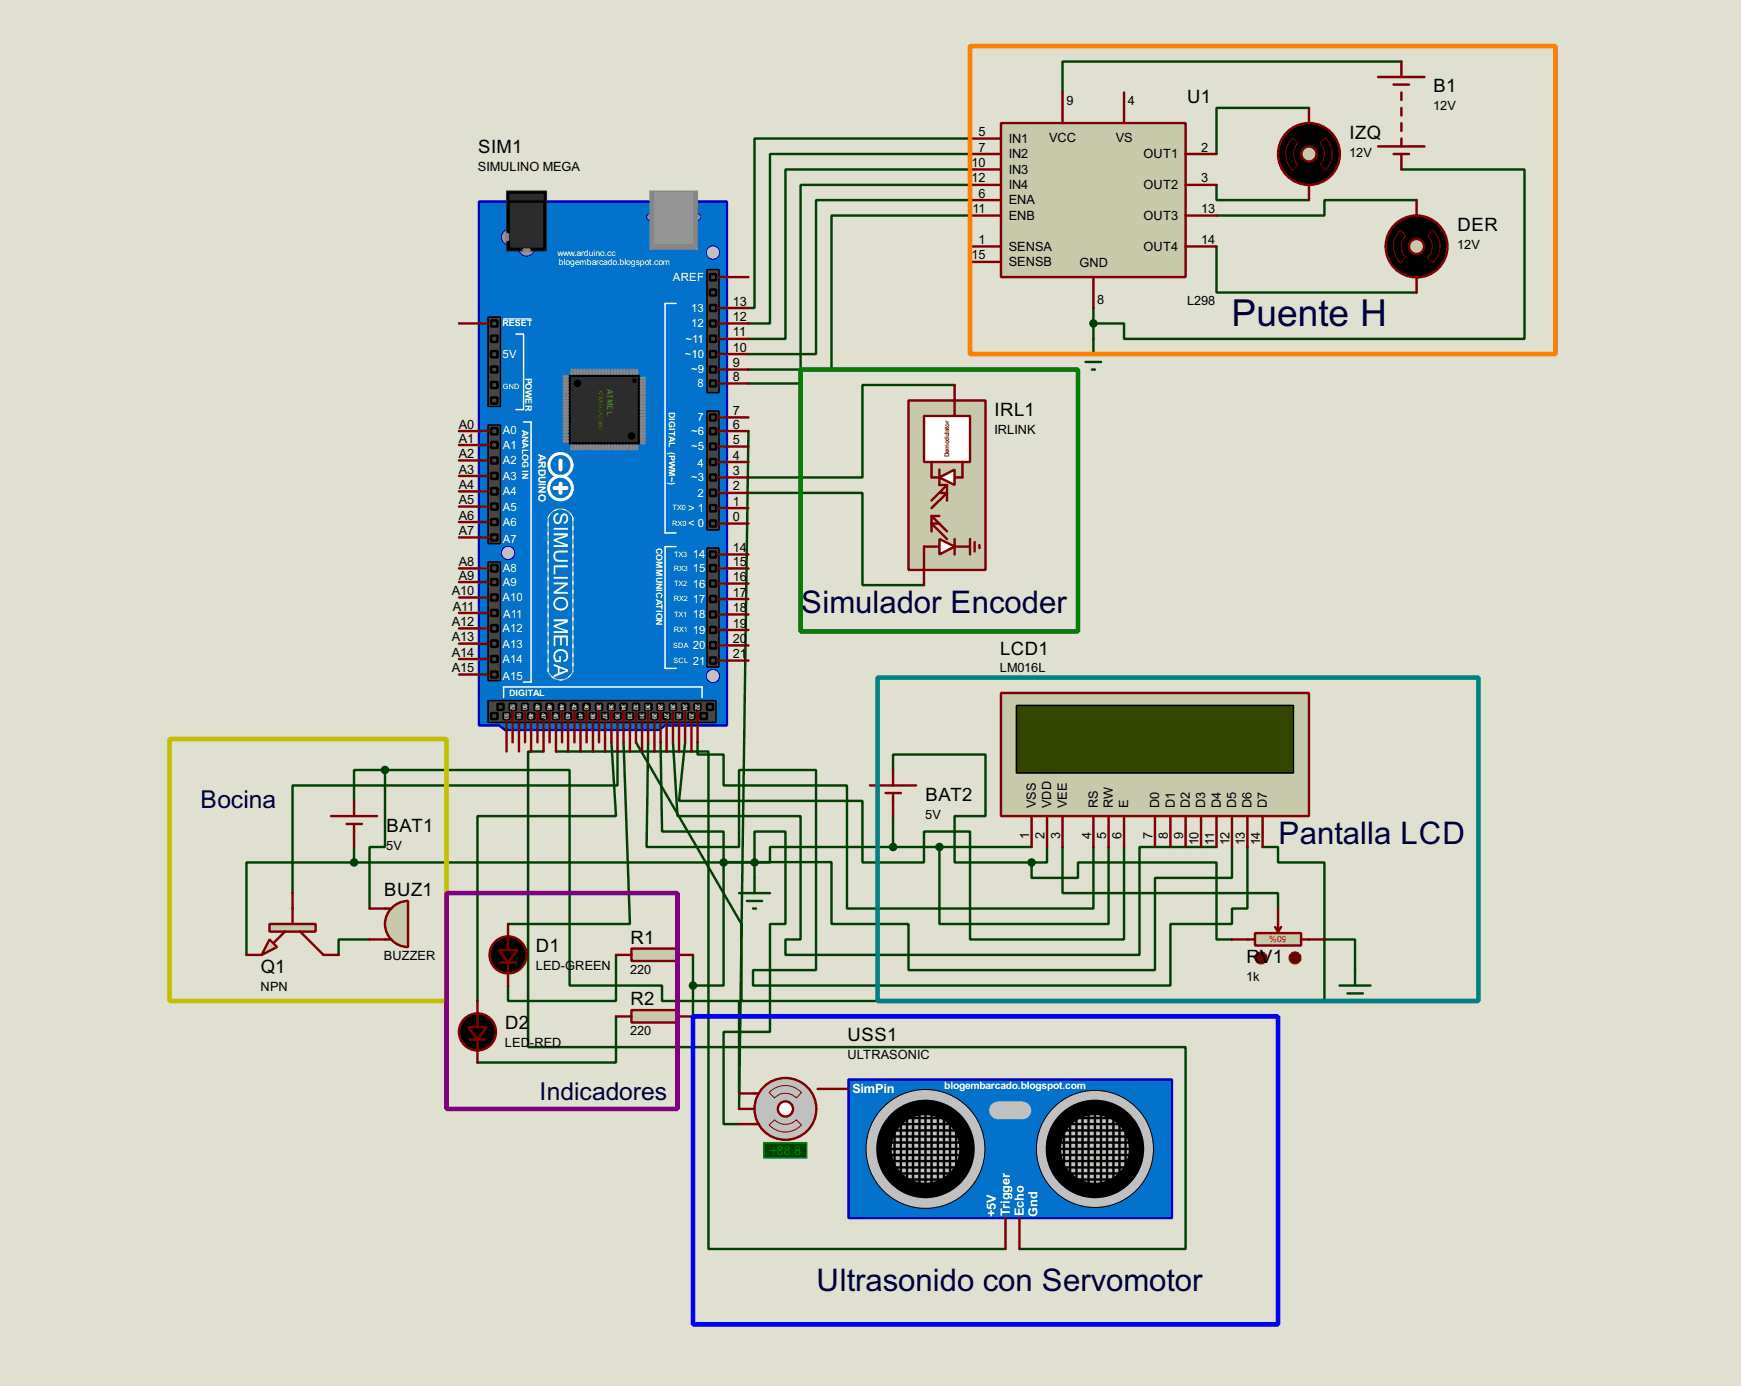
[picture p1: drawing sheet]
<svg xmlns="http://www.w3.org/2000/svg" width="287mm" height="229mm" viewBox="0 0 287 229" stroke-linecap="round" stroke-linejoin="round" font-family="sans-serif">
<path d="M0 0h287.1v228.6h-287.1z" fill="#e0e0d0"/>
<g fill="none" stroke="#004000" stroke-width=".4">
<path d="M215.9 17.8h-15.2v7.6M231.2 10.2h-55.9v5.1M160 22.9h-35.5v27.9h-1M160 25.4h-33v28h-3.5M160 33h-25.4v25.4h-11.1M160 35.6h-22.8v25.4h-13.7M160 28h-30.4v27.9h-6.1M160 30.5h-27.9v32.8h-8.6M200.7 30.5v2.5h15.2M231.2 28h20.3v27.9h-66.1v-2.5h-5M233.7 33h-15.2v2.6h-17.8M180.4 50.8v5.1"/>
<path d="M200.7 40.7v7.6h33M123.5 71.1l-1.6 111.8M157.5 63.5h-15.2v15.3h-18.8M123.5 81.3h18.8v15.2h10.1M58.4 139.7v2.6M63.5 127h30.5v35.6h15.2v2.5h12.7v15.3M63.5 127h-5.1v5.1M63.5 127v12.7h-2.5v10.2M89.7 124h-2.6v48.7h108.5v33.3h-27.4M91.7 124h25.2v82h49M100.9 122.5l.7 12.1h-22.8v30.5M101.9 124v5.6h-53.6v17.7"/>
<path d="M102.9 122.5l1 29.9h-20.1M104.9 122.5l17.4 29.9v12.7h96.2v-22.8h-7.7v-2.6h-2.5M106.9 122.5l-.2 17.2h15.2v-12.7h12.7v33h-10.4v2.6h68.9v-10.2h10.1v-2.5h2.6v-10.2M109 122.5l.2 14.7h10.2v5h17.8v10.2h12.7v7.6h40.6v-15.2h12.7v-5.1M111 122.5l.8 12.1h20.3v20.4h-2.5v2.5h58.4v-17.8h12.7M113 122.5l-1 9.6h30.3v10.2h10.1v-5.1h7.6v17.8h25.4v-15.3M115.1 122.5v2h4.3v5.1h20.3v20.3h40.7v-10.2M147.3 139.7h-20.3v2.6h-2.5M147.3 127v-2.5h15.3v10.1h-5.1v7.7h12.7M147.3 134.6v5.1M147.3 139.7h22.9M155 139.7v12.7h27.9v-12.7"/>
<path d="M172.7 139.7v2.6h-2.5M175.3 139.7v7.6h35.5v2.6M58.4 142.3h-17.7v15.2M58.4 142.3h66.1M61 155h-5.1v2.5M101.6 157.5v7.6h-17.8v-2.5M114.3 157.5v10.2M119.4 142.3v20.3h-5.1M124.5 142.3v-5.1h5.1v15.2h-2.6v17.8h-7.6v15.2h2.5M124.5 142.3v2.5M170.2 142.3v2.5h7.6v-2.5h22.9v12.7h2.5M218.5 155h5v5"/>
<path d="M101.6 167.7v7.6h-22.8"/>
</g>
<path d="M79 33.3h40.9v86.4h-10.2l-1 .7h-25.4l-1-.7h-3.3z" fill-rule="evenodd" fill="#0272cc" stroke="#0000c0" stroke-width=".4"/>
<path d="M86.4 55.1v12.5M111.5 50.1h-1.8v37.8h1.8M86.4 69.6h1.2" fill="none" stroke="#fff" stroke-width=".25"/>
<circle cx="92.4" cy="86.1" r="2.15" fill="#c8c8aa"/>
<circle cx="92.4" cy="86.1" r="2.15" fill="#0272cc"/>
<circle cx="92.4" cy="86.1" r="2.15" fill="none" stroke="#c8c8aa" stroke-width=".16"/>
<circle cx="92.4" cy="86.1" r="2.15" fill="none" stroke="#fff" stroke-width=".16" stroke-dasharray="2 1 .5 1 .5 1"/>
<circle cx="92.4" cy="110" r="2.15" fill="#c8c8aa"/>
<circle cx="92.4" cy="110" r="2.15" fill="#0272cc"/>
<circle cx="92.4" cy="110" r="2.15" fill="none" stroke="#c8c8aa" stroke-width=".16"/>
<circle cx="92.4" cy="110" r="2.15" fill="none" stroke="#fff" stroke-width=".16" stroke-dasharray=".5 1"/>
<path d="M90.2 85.6h4.6v24.9h-4.6z" fill="#0272cc" stroke="#0272cc" stroke-width=".4"/>
<path d="M88.2 99.3l.7 2.6M88.7 84.9l-.5 1.2M94.5 84.6l.5 1.3M95 99.1l-.5 1.8" fill="none" stroke="#0272cc" stroke-width=".4"/>
<g fill="#0272cc" stroke="#fff" stroke-width=".5">
<circle cx="92.4" cy="76.7" r="1.9"/>
<circle cx="92.4" cy="80.5" r="1.95"/>
</g>
<path d="M92.5 76v1.5M92.5 79.8v1.5M91.5 80.5h2" fill="none" stroke="#fff" stroke-width=".65"/>
<path d="M85.1 55.1h1.3M85.1 67.6h1.3M86.4 112.5h1.2" fill="none" stroke="#fff" stroke-width=".25"/>
<path d="M83.1 52.6h4.5" fill="none" stroke="#fff" stroke-width=".16"/>
<g fill="#c0c0c0" stroke="#0000c0" stroke-width=".16">
<circle cx="117.6" cy="111.5" r="1.1"/>
<circle cx="117.6" cy="41.7" r="1.1"/>
</g>
<path d="M94 62h11.4v11.2h-11.4z" fill="#2c2c2c" stroke="#000" stroke-width=".4"/>
<circle cx="95.2" cy="63.3" r=".55" fill="#000" stroke="#000" stroke-width=".16"/>
<g fill="#939393" stroke="#0000c0" stroke-width=".16">
<circle cx="115" cy="35.8" r=".55"/>
<circle cx="107.2" cy="35.8" r=".55"/>
</g>
<path d="M107.2 31.5h7.9v9.7h-7.9z" fill="#808080" stroke="#808080" stroke-width=".16"/>
<path d="M108 31.8h6.3v8.4h-6.3z" fill="#939393" stroke="#939393" stroke-width=".16"/>
<path d="M107.2 31.5l.8 .3M115.1 31.5l-.8 .3M108 40.2l-.8 1M114.3 40.2l.8 1" fill="none" stroke="#939393" stroke-width=".16"/>
<g fill="#939393" stroke="#0000c0" stroke-width=".16">
<circle cx="86.8" cy="40.9" r="1.35"/>
<circle cx="84" cy="39.1" r="1.35"/>
</g>
<path d="M83.6 31.5h6.6v9.9h-6.6z" fill="#000" stroke="#2c2c2c" stroke-width=".16"/>
<g fill="#808080" stroke="#808080" stroke-width=".4">
<path d="M86.4 41.2h1v.2h-1z"/>
<path d="M83.6 38.6h.2v1h-.2z"/>
</g>
<path d="M84.3 32.3h5.1v8.4h-5.1z" fill="#2c2c2c" stroke="#2c2c2c" stroke-width=".4"/>
<path d="M83.8 31.8h6.1v1.5h-6.1z" fill="#2c2c2c" stroke="#000" stroke-width=".4"/>
<g fill="#808080" stroke="#808080" stroke-width=".25">
<path d="M105.7 62.8h.7v.2h-.7z"/>
<path d="M105.7 63.3h.7v.2h-.7z"/>
<path d="M105.7 63.8h.7v.2h-.7z"/>
<path d="M105.7 64.3h.7v.2h-.7z"/>
<path d="M105.7 64.8h.7v.2h-.7z"/>
<path d="M105.7 65.3h.7v.3h-.7z"/>
<path d="M105.7 65.8h.7v.3h-.7z"/>
<path d="M105.7 66.3h.7v.3h-.7z"/>
<path d="M105.7 66.8h.7v.3h-.7z"/>
<path d="M105.7 67.3h.7v.3h-.7z"/>
<path d="M105.7 62.3h.7v.2h-.7z"/>
</g>
<circle cx="83.8" cy="91.2" r="1.1" fill="#c0c0c0" stroke="#0000c0" stroke-width=".16"/>
<path d="M80.5 115.6h37.6v3.6h-37.6z" fill="#464646" stroke="#000" stroke-width=".25"/>
<g fill="#464646" stroke="#000" stroke-width=".4">
<path d="M81 117.6h1.1v1h-1.1z"/>
<path d="M116.6 116.1h1v1h-1z"/>
<path d="M115.6 117.6h1v1h-1z"/>
<path d="M82.1 116.1h1v1h-1z"/>
</g>
<path d="M90.4 85.4v25.4M94.5 85.4v25.4" fill="none" stroke="#e0e0d0" stroke-width=".16"/>
<path d="M94.5 85.4v25.4M90.4 110.8v-25.4" fill="none" stroke="#fff" stroke-width=".16" stroke-dasharray=".5 1"/>
<path d="M87.6 69.6v42.9M111.5 90.2h-1.8v20.1h1.8" fill="none" stroke="#fff" stroke-width=".25"/>
<g fill="#808080" stroke="#808080" stroke-width=".25">
<path d="M105.7 68.4h.7v.2h-.7z"/>
<path d="M105.7 68.9h.7v.2h-.7z"/>
<path d="M105.7 69.4h.7v.2h-.7z"/>
<path d="M105.7 69.9h.7v.2h-.7z"/>
<path d="M105.7 70.4h.7v.2h-.7z"/>
<path d="M105.7 70.9h.7v.2h-.7z"/>
<path d="M105.7 71.4h.7v.3h-.7z"/>
<path d="M105.7 71.9h.7v.3h-.7z"/>
<path d="M105.7 72.4h.7v.3h-.7z"/>
<path d="M105.7 72.9h.7v.3h-.7z"/>
<path d="M105.7 67.8h.7v.3h-.7z"/>
<path d="M104.4 61h.3v.7h-.3z"/>
<path d="M103.9 61h.3v.7h-.3z"/>
<path d="M103.4 61h.2v.7h-.2z"/>
<path d="M102.9 61h.2v.7h-.2z"/>
<path d="M102.4 61h.2v.7h-.2z"/>
<path d="M101.9 61h.2v.7h-.2z"/>
<path d="M101.4 61h.2v.7h-.2z"/>
<path d="M100.9 61h.2v.7h-.2z"/>
<path d="M100.3 61h.3v.7h-.3z"/>
<path d="M99.8 61h.3v.7h-.3z"/>
<path d="M104.9 61h.3v.7h-.3z"/>
<path d="M98.8 61h.3v.7h-.3z"/>
<path d="M98.3 61h.3v.7h-.3z"/>
<path d="M97.8 61h.3v.7h-.3z"/>
<path d="M97.3 61h.3v.7h-.3z"/>
<path d="M96.8 61h.2v.7h-.2z"/>
<path d="M96.3 61h.2v.7h-.2z"/>
<path d="M95.8 61h.2v.7h-.2z"/>
<path d="M95.3 61h.2v.7h-.2z"/>
<path d="M94.8 61h.2v.7h-.2z"/>
<path d="M94.2 61h.3v.7h-.3z"/>
<path d="M99.3 61h.3v.7h-.3z"/>
<path d="M93 62.5h.7v.3h-.7z"/>
<path d="M93 63h.7v.3h-.7z"/>
<path d="M93 63.5h.7v.3h-.7z"/>
<path d="M93 64h.7v.3h-.7z"/>
<path d="M93 64.5h.7v.3h-.7z"/>
<path d="M93 65h.7v.3h-.7z"/>
<path d="M93 65.6h.7v.2h-.7z"/>
<path d="M93 66.1h.7v.2h-.7z"/>
<path d="M93 66.6h.7v.2h-.7z"/>
<path d="M93 67.1h.7v.2h-.7z"/>
<path d="M93 62h.7v.3h-.7z"/>
<path d="M93 68.1h.7v.3h-.7z"/>
<path d="M93 68.6h.7v.3h-.7z"/>
<path d="M93 69.1h.7v.3h-.7z"/>
<path d="M93 69.6h.7v.3h-.7z"/>
<path d="M93 70.1h.7v.3h-.7z"/>
<path d="M93 70.6h.7v.3h-.7z"/>
<path d="M93 71.1h.7v.3h-.7z"/>
<path d="M93 71.7h.7v.2h-.7z"/>
<path d="M93 72.2h.7v.2h-.7z"/>
<path d="M93 72.7h.7v.2h-.7z"/>
<path d="M93 67.6h.7v.2h-.7z"/>
<path d="M104.4 73.4h.3v.8h-.3z"/>
<path d="M103.9 73.4h.3v.8h-.3z"/>
<path d="M103.4 73.4h.2v.8h-.2z"/>
<path d="M102.9 73.4h.2v.8h-.2z"/>
<path d="M102.4 73.4h.2v.8h-.2z"/>
<path d="M101.9 73.4h.2v.8h-.2z"/>
<path d="M101.4 73.4h.2v.8h-.2z"/>
<path d="M100.9 73.4h.2v.8h-.2z"/>
<path d="M100.3 73.4h.3v.8h-.3z"/>
<path d="M99.8 73.4h.3v.8h-.3z"/>
<path d="M104.9 73.4h.3v.8h-.3z"/>
<path d="M98.8 73.4h.3v.8h-.3z"/>
<path d="M98.3 73.4h.3v.8h-.3z"/>
<path d="M97.8 73.4h.3v.8h-.3z"/>
<path d="M97.3 73.4h.3v.8h-.3z"/>
<path d="M96.8 73.4h.2v.8h-.2z"/>
<path d="M96.3 73.4h.2v.8h-.2z"/>
<path d="M95.8 73.4h.2v.8h-.2z"/>
<path d="M95.3 73.4h.2v.8h-.2z"/>
<path d="M94.8 73.4h.2v.8h-.2z"/>
<path d="M94.2 73.4h.3v.8h-.3z"/>
<path d="M99.3 73.4h.3v.8h-.3z"/>
</g>
<g fill="#000" stroke="#000" stroke-width=".16">
<circle cx="104.1" cy="71.9" r=".55"/>
<circle cx="104.6" cy="62.8" r=".3"/>
</g>
<g fill="#464646" stroke="#000" stroke-width=".4">
<path d="M84.1 116.1h1v1h-1z"/>
<path d="M83.1 117.6h1v1h-1z"/>
<path d="M86.1 116.1h1v1h-1z"/>
<path d="M85.1 117.6h1v1h-1z"/>
<path d="M87.1 117.6h1.1v1h-1.1z"/>
<path d="M89.2 117.6h1v1h-1z"/>
<path d="M88.2 116.1h1v1h-1z"/>
<path d="M90.2 116.1h1v1h-1z"/>
<path d="M92.2 116.1h1v1h-1z"/>
<path d="M94.2 116.1h1.1v1h-1.1z"/>
<path d="M91.2 117.6h1v1h-1z"/>
<path d="M93.2 117.6h1v1h-1z"/>
<path d="M95.3 117.6h1v1h-1z"/>
<path d="M97.3 117.6h1v1h-1z"/>
<path d="M96.3 116.1h1v1h-1z"/>
<path d="M98.3 116.1h1v1h-1z"/>
<path d="M100.3 116.1h1.1v1h-1.1z"/>
<path d="M102.4 116.1h1v1h-1z"/>
<path d="M104.4 116.1h1v1h-1z"/>
<path d="M106.4 116.1h1.1v1h-1.1z"/>
<path d="M108.5 116.1h1v1h-1z"/>
<path d="M110.5 116.1h1v1h-1z"/>
<path d="M112.5 116.1h1.1v1h-1.1z"/>
<path d="M114.6 116.1h1v1h-1z"/>
<path d="M99.3 117.6h1v1h-1z"/>
<path d="M101.4 117.6h1v1h-1z"/>
<path d="M103.4 117.6h1v1h-1z"/>
<path d="M105.4 117.6h1v1h-1z"/>
<path d="M107.5 117.6h1v1h-1z"/>
<path d="M109.5 117.6h1v1h-1z"/>
<path d="M111.5 117.6h1v1h-1z"/>
<path d="M113.6 117.6h1v1h-1z"/>
<path d="M81 70.6h1.1v1.1h-1.1z"/>
<path d="M81 72.9h1.1v1h-1.1z"/>
<path d="M81 75.5h1.1v1h-1.1z"/>
<path d="M81 78h1.1v1h-1.1z"/>
<path d="M81 80.5h1.1v1.1h-1.1z"/>
<path d="M81 83.1h1.1v1h-1.1z"/>
<path d="M81 85.6h1.1v1h-1.1z"/>
<path d="M81 88.2h1.1v1h-1.1z"/>
<path d="M81 93.2h1.1v1.1h-1.1z"/>
<path d="M81 95.5h1.1v1h-1.1z"/>
<path d="M81 98.1h1.1v1h-1.1z"/>
<path d="M81 100.6h1.1v1h-1.1z"/>
<path d="M81 103.1h1.1v1.1h-1.1z"/>
<path d="M81 105.7h1.1v1h-1.1z"/>
<path d="M81 108.2h1.1v1h-1.1z"/>
<path d="M81 110.8h1.1v1h-1.1z"/>
<path d="M81 52.9h1.1v1h-1.1z"/>
<path d="M81 55.4h1.1v1h-1.1z"/>
<path d="M81 57.9h1.1v1.1h-1.1z"/>
<path d="M81 60.5h1.1v1h-1.1z"/>
<path d="M81 63h1.1v1h-1.1z"/>
<path d="M81 65.6h1.1v1h-1.1z"/>
<path d="M117.1 45.2h1v1.1h-1z"/>
<path d="M117.1 50.3h1v1h-1z"/>
<path d="M117.1 52.9h1v1h-1z"/>
<path d="M117.1 55.4h1v1h-1z"/>
<path d="M117.1 57.9h1v1.1h-1z"/>
<path d="M117.1 60.5h1v1h-1z"/>
<path d="M117.1 62.8h1v1h-1z"/>
<path d="M117.1 47.8h1v1h-1z"/>
<path d="M117.1 68.4h1v1h-1z"/>
<path d="M117.1 70.6h1v1.1h-1z"/>
<path d="M117.1 73.2h1v1h-1z"/>
<path d="M117.1 75.7h1v1h-1z"/>
<path d="M117.1 78.3h1v1h-1z"/>
<path d="M117.1 80.8h1v1h-1z"/>
<path d="M117.1 83.3h1v1.1h-1z"/>
<path d="M117.1 85.9h1v1h-1z"/>
<path d="M117.1 91h1v1h-1z"/>
<path d="M117.1 93.2h1v1.1h-1z"/>
<path d="M117.1 95.8h1v1h-1z"/>
<path d="M117.1 98.3h1v1h-1z"/>
<path d="M117.1 100.9h1v1h-1z"/>
<path d="M117.1 103.4h1v1h-1z"/>
<path d="M117.1 105.9h1v1.1h-1z"/>
<path d="M117.1 108.5h1v1h-1z"/>
</g>
<g fill="#464646" stroke="#000" stroke-width=".25">
<path d="M80.5 70.1h2.1v19.6h-2.1z"/>
<path d="M80.5 92.7h2.1v19.6h-2.1z"/>
<path d="M80.5 52.3h2.1v14.8h-2.1z"/>
<path d="M116.6 44.5h2v20.3h-2z"/>
<path d="M116.6 67.8h2v19.6h-2z"/>
<path d="M116.6 90.4h2v19.6h-2z"/>
</g>
<path d="M83.1 115.1v-1.8h32.7v1.8" fill="none" stroke="#fff" stroke-width=".25"/>
<g fill="none" stroke="#800000" stroke-width=".4">
<path d="M75.7 53.4h5.1M118.4 58.4h5.1M118.4 55.9h5.1M118.4 53.4h5.1M118.4 50.8h5.1M118.4 45.7h5.1M75.7 71.1h5.1M75.7 78.5h5.1M75.7 76h5.1M75.7 73.4h5.1M118.4 78.8h5.1M118.4 76.2h5.1"/>
<path d="M118.4 73.7h5.1M118.4 71.1h5.1M118.4 68.9h5.1M118.4 63.3h5.1M118.4 61h5.1M75.7 93.8h5.1M75.7 98.6h5.1M75.7 96h5.1M75.7 88.7h5.1M75.7 86.1h5.1M75.7 83.6h5.1M75.7 81.1h5.1"/>
<path d="M118.4 98.8h5.1M118.4 96.3h5.1M118.4 93.8h5.1M118.4 91.5h5.1M118.4 86.4h5.1M118.4 83.8h5.1M118.4 81.3h5.1M75.7 111.3h5.1M75.7 108.7h5.1M75.7 106.2h5.1M75.7 103.7h5.1M75.7 101.1h5.1"/>
<path d="M83.6 118.9v5.1M84.6 117.4v5.1M85.6 118.9v5.1M86.6 117.4v5.1M87.6 118.9v5.1M88.7 117.4v5.1M89.7 118.9v5.1M90.7 117.4v5.1M91.7 118.9v5.1M92.7 117.4v5.1M93.7 118.9v5.1M94.8 117.4v5.1"/>
<path d="M95.8 118.9v5.1M96.8 117.4v5.1M97.8 118.9v5.1M98.8 117.4v5.1M99.8 118.9v5.1M100.9 117.4v5.1M101.9 118.9v5.1M102.9 117.4v5.1M103.9 118.9v5.1M104.9 117.4v5.1M105.9 118.9v5.1M106.9 117.4v5.1"/>
<path d="M108 118.9v5.1M109 117.4v5.1M110 118.9v5.1M111 117.4v5.1M112 118.9v5.1M113 117.4v5.1M114.1 118.9v5.1M115.1 117.4v5.1M118.4 109h5.1M118.4 106.5h5.1M118.4 103.9h5.1M118.4 101.4h5.1"/>
</g>
<path d="M140 178.1h53.3v22.8h-53.3z" fill="#0272cc" stroke="#0000c0" stroke-width=".4"/>
<g fill="#c0c0c0" stroke="#000" stroke-width=".16">
<circle cx="180.6" cy="189.5" r="9.7"/>
<circle cx="152.6" cy="189.5" r="9.8"/>
</g>
<g fill="#c0c0c0" stroke="#000" stroke-width="2.6">
<circle cx="180.6" cy="189.5" r="6.9"/>
<circle cx="152.6" cy="189.5" r="6.9"/>
</g>
<g fill="none" stroke="#000" stroke-width=".4">
<path d="M145.6 190.5h12.9M146.1 188.5h12.7M146.1 187.5h12.4M146.1 191.5h12.2M146.3 189.5h12.2M146.6 186.5h11.7M146.6 185.4h10.9M146.6 192.6h11.4M146.8 193.6h10.9M146.8 194.6h10.4M147.6 186.2v6.6M147.8 184.4h8.7"/>
<path d="M148.6 184.7v9.4M149.6 184.4v10.4M150.6 183.7v11.7M151.7 183.7v11.9M152.7 183.7v12.4M153.7 183.7v12.4M154.7 183.2v12.7M155.7 184.2v11.7M156.7 185.4v9.7M157.7 186.5v6.6M174 187.5h12.2M174.5 189.5h12.7"/>
<path d="M174.5 188.5h12.5M174.5 190.5h12.5M174.8 186.5h11.4M174.8 185.4h10.4M174.8 191.5h11.7M175.3 192.6h11.4M175.5 186.2v5.8M175.8 193.6h9.6M176.3 184.4h8.1M176.5 194.6h7.7M176.5 184.7v9.4M177.6 184.2v10.6"/>
<path d="M178.6 183.4v12M179.6 183.4v12.2M180.6 183.4v12.2M181.6 183.4v12.2M182.6 183.7v11.7M183.7 184.2v10.6M184.7 185.4v8.7M185.7 186v7.1"/>
</g>
<g fill="#c0c0c0" stroke="#c0c0c0" stroke-width=".4">
<circle cx="164.6" cy="183.2" r="1.25"/>
<circle cx="168.6" cy="183.2" r="1.25"/>
</g>
<path d="M164.6 181.9h4.1v2.5h-4.1z" fill="#c0c0c0" stroke="#c0c0c0" stroke-width=".4"/>
<path d="M134.9 179.6h5.1M165.9 200.9v5.1M168.2 200.9v5.1" fill="none" stroke="#800000" stroke-width=".4"/>
<circle cx="129.5" cy="182.9" r="5.1" fill="#c0c0c0" stroke="#800000" stroke-width=".4"/>
<circle cx="129.5" cy="182.9" r="1.25" fill="#feffff" stroke="#800000" stroke-width=".4"/>
<path d="M124.5 180.4h.7M124.5 185.4h.7" fill="none" stroke="#800000" stroke-width=".4"/>
<path d="M126 188.5h7.1v2.5h-7.1z" fill="#004000" stroke="#0f0" stroke-width=".2"/>
<path d="M126.9 185.6l.9-.9a2.53 2.53 0 0 0 3.6 0l.8 .9a3.7 3.7 0 0 1-5.3 0zM126.9 180.2a3.7 3.7 0 0 1 5.3 0l-.8 .9a2.46 2.46 0 0 0-3.6 0z" fill="none" stroke="#800000" stroke-width=".16"/>
<path d="M121.9 182.9h2.6M121.9 180.4h2.6M121.9 185.4h2.6" fill="none" stroke="#800000" stroke-width=".4"/>
<path d="M149.9 66.1h12.7v27.9h-12.7z" fill="#c8c8aa" stroke="#800000" stroke-width=".4"/>
<path d="M153.7 85.1l2.5 2.6M153.7 85.1h1.3M153.7 85.1v2.6M155 86.4h-1.3l2.5 2.5M155 90.2h-2.6v3.8M157.5 90.2h2.5" fill="none" stroke="#800000" stroke-width=".4"/>
<path d="M155 88.9l2.5 1.3-2.5 1.3z" fill="#fff" stroke="#800000" stroke-width=".4"/>
<path d="M153.7 78.8h1.3M157.5 78.8h1.3M155 81.3h1.2l-2.5 2.5M155 80h1.2M156.2 80l-2.5 2.6M156.2 80v2.6M157.5 88.9v2.6" fill="none" stroke="#800000" stroke-width=".4"/>
<path d="M155 78.8l2.5-1.3v2.5z" fill="#fff" stroke="#800000" stroke-width=".4"/>
<path d="M155 77.5v2.5" fill="none" stroke="#800000" stroke-width=".4"/>
<path d="M152.4 68.6h7.6v7.6h-7.6z" fill="#fff" stroke="#800000" stroke-width=".4"/>
<g fill="none" stroke="#800000" stroke-width=".4">
<path d="M227.3 12.7h7.7M229.9 14h2.5M231.2 10.2v2.5M231.2 15.3v1.2M231.2 17.8v1.3M227.3 24.2h7.7M229.9 25.4h2.5M231.2 20.3v1.3M231.2 22.9v1.3M231.2 25.4v2.6M153.7 76.2v2.6M157.5 63.5v5.1"/>
<path d="M158.8 76.2v2.6M152.4 94v2.5M160 88.9v2.6M160.8 89.4v1.6M161.6 89.9v.5M54.6 134.6h7.6M57.2 135.9h2.5M58.4 132.1v2.5M58.4 135.9v3.8"/>
</g>
<path d="M177.8 58.4h5.1M179.1 59.7h2.5M180.4 55.9v2.5M180.1 61h.5M121.9 147.3h5.1M123.2 148.6h2.5M124.2 149.9h.5M124.5 144.8v2.5" fill="none" stroke="#004000" stroke-width=".4"/>
<circle cx="124.4" cy="142.3" r=".5" fill="#004000" stroke="#004000" stroke-width=".4"/>
<path d="M165.1 20.3h30.5v25.4h-30.5z" fill="#c8c8aa" stroke="#800000" stroke-width=".4"/>
<g fill="none" stroke="#800000" stroke-width=".4">
<path d="M175.3 15.3v5M185.4 15.3v5M160 22.9h5.1M160 25.4h5.1M160 33h5.1M160 30.5h5.1M160 35.6h5.1M160 28h5.1M195.6 25.4h5.1M195.6 30.5h5.1M195.6 35.6h5.1M160 40.7h5.1"/>
<path d="M160 43.2h5.1M180.4 45.7v5.1M195.6 40.7h5.1"/>
</g>
<circle cx="215.9" cy="25.4" r="5.1" fill="#000" stroke="#800000" stroke-width=".4"/>
<path d="M213.2 22.7l.9 .9a2.54 2.54 0 0 0 0 3.6l-.9 .9a3.8 3.8 0 0 1 0-5.4zM218.6 22.7a3.8 3.8 0 0 1 0 5.4l-.9-.9a2.54 2.54 0 0 0 0-3.6z" fill="none" stroke="#800000" stroke-width=".16"/>
<circle cx="215.9" cy="25.4" r="1.25" fill="#c8c8aa" stroke="#800000" stroke-width=".4"/>
<path d="M215.9 17.8v2.5M215.9 30.5v2.5" fill="none" stroke="#800000" stroke-width=".4"/>
<circle cx="233.6" cy="40.7" r="5.1" fill="#000" stroke="#800000" stroke-width=".4"/>
<path d="M231 38l.9 .9a2.54 2.54 0 0 0 0 3.6l-.9 .9a3.7 3.7 0 0 1 0-5.4zM235.5 38.9l.9-.9a3.7 3.7 0 0 1 0 5.4l-.9-.9a2.45 2.45 0 0 0 0-3.6z" fill="none" stroke="#800000" stroke-width=".16"/>
<circle cx="233.6" cy="40.7" r="1.25" fill="#c8c8aa" stroke="#800000" stroke-width=".4"/>
<path d="M233.7 33v2.6M233.7 45.7v2.6" fill="none" stroke="#800000" stroke-width=".4"/>
<circle cx="180.3" cy="53.4" r=".5" fill="#004000" stroke="#004000" stroke-width=".4"/>
<path d="M165.1 114.3h50.8v20.3h-50.8z" fill="#c8c8aa" stroke="#800000" stroke-width=".4"/>
<path d="M167.7 116.4h45.7v11.1h-45.7z" fill="#324600" stroke="#000" stroke-width=".25"/>
<g fill="none" stroke="#800000" stroke-width=".4">
<path d="M170.2 134.6v5.1M172.7 134.6v5.1M175.3 134.6v5.1M180.4 134.6v5.1M182.9 134.6v5.1M185.4 134.6v5.1M190.5 134.6v5.1M193.1 134.6v5.1M195.6 134.6v5.1M198.1 134.6v5.1M200.7 134.6v5.1M203.2 134.6v5.1"/>
<path d="M205.8 134.6v5.1M208.3 134.6v5.1"/>
</g>
<path d="M104.2 156.5h7.6v2h-7.6z" fill="#c8c8aa" stroke="#800000" stroke-width=".4"/>
<path d="M101.6 157.5h2.6M111.8 157.5h2.5" fill="none" stroke="#800000" stroke-width=".4"/>
<path d="M104.2 166.6h7.6v2.1h-7.6z" fill="#c8c8aa" stroke="#800000" stroke-width=".4"/>
<path d="M82.6 158.8h2.5M83.8 152.4v4.3M83.8 158.8v3.8M77.5 171.5h2.5M78.8 165.1v4.3M78.8 171.5v3.8M101.6 167.7h2.6M111.8 167.7h2.5" fill="none" stroke="#800000" stroke-width=".4"/>
<g fill="#004000" stroke="#004000" stroke-width=".4">
<circle cx="114.3" cy="162.6" r=".5"/>
<circle cx="119.3" cy="142.3" r=".5"/>
</g>
<g fill="#000" stroke="#800000" stroke-width=".4">
<path d="M82.3 156.7h3.1l-1.6 2.1zM77.2 169.4h3.1l-1.5 2.1z"/>
<circle cx="83.8" cy="157.5" r="3.1"/>
<circle cx="78.7" cy="170.2" r="3.1"/>
</g>
<path d="M44.5 155l1.2 1.2-2.5 1.3z" fill="#c8c8aa" stroke="#800000" stroke-width=".4"/>
<path d="M44.5 152.4h7.6v1.3h-7.6z" fill="#c8c8aa" stroke="#800000" stroke-width=".4"/>
<path d="M40.7 157.5h2.5M47 153.7l-1.8 1.8M48.3 147.3v5.1M49.5 153.7l3.9 3.8h2.5" fill="none" stroke="#800000" stroke-width=".4"/>
<path d="M64.6 149.7a3.8 3.8 0 0 1 2.7-1.1v7.6a3.8 3.8 0 0 1-3.5-2.3 3.8 3.8 0 0 1 .8-4.2z" fill-rule="evenodd" fill="#c8c8aa" stroke="#800000" stroke-width=".4"/>
<path d="M143.5 129.6h7.6M146.1 130.8h2.5M147.3 127v2.6M147.3 130.8v3.8M61 155h3.5M61 149.9h3.5" fill="none" stroke="#800000" stroke-width=".4"/>
<g fill="#004000" stroke="#004000" stroke-width=".4">
<circle cx="63.5" cy="127" r=".5"/>
<circle cx="58.4" cy="142.3" r=".5"/>
<circle cx="147.3" cy="139.7" r=".5"/>
</g>
<path d="M160 7.6h96.6v50.8h-96.6z" fill="none" stroke="#ff8000" stroke-width=".75"/>
<path d="M132.1 61h45.7v43.2h-45.7z" fill="none" stroke="#008000" stroke-width=".75"/>
<path d="M207 153.9h7.6v2.1h-7.6z" fill="#c8c8aa" stroke="#800000" stroke-width=".4"/>
<path d="M203.2 155h3.8M210.3 152.9l.5 .8M210.8 149.9v3.8M211.3 152.9l-.5 .8M214.6 155h3.9" fill="none" stroke="#800000" stroke-width=".4"/>
<circle cx="208" cy="158" r="1" fill="#400000" stroke="#f00" stroke-width=".2"/>
<path d="M207.5 158l.3 .3M207.5 158h1M207.8 157.8l-.3 .2" fill="none" stroke="#f00" stroke-width=".2"/>
<circle cx="213.6" cy="158" r="1" fill="#400000" stroke="#f00" stroke-width=".2"/>
<path d="M213.1 158h1M213.9 157.8l.2 .2M214.1 158l-.2 .3" fill="none" stroke="#f00" stroke-width=".2"/>
<g fill="#004000" stroke="#004000" stroke-width=".4">
<circle cx="170.1" cy="142.3" r=".5"/>
<circle cx="154.9" cy="139.7" r=".5"/>
</g>
<path d="M221 162.6h5.1M222.3 163.9h2.5M223.3 165.1h.5M223.5 160v2.6" fill="none" stroke="#004000" stroke-width=".4"/>
<path d="M28 121.9h45.7v43.2h-45.7z" fill="none" stroke="#c0c000" stroke-width=".75"/>
<path d="M73.7 147.3h38.1v35.6h-38.1z" fill="none" stroke="#800080" stroke-width=".75"/>
<path d="M114.3 167.7h96.5v50.8h-96.5z" fill="none" stroke="#00f" stroke-width=".75"/>
<path d="M144.8 111.8h99.1v53.3h-99.1z" fill="none" stroke="#008080" stroke-width=".75"/>
<text font-size="6.9" fill="#000040" x="203.1" y="53.8">Puente H</text>
<g font-size="5.8" fill="#000040">
<text x="132.1" y="101.1">Simulador Encoder</text>
<text x="210.9" y="139.2">Pantalla LCD</text>
<text x="134.7" y="212.9">Ultrasonido con Servomotor</text>
</g>
<g font-size="4.6" fill="#000040">
<text x="33.1" y="133.2">Bocina</text>
<text x="89" y="181.5">Indicadores</text>
</g>
<g font-size="3.7" fill="#fff">
<text x="91.4" y="84.5" transform="rotate(90 91.4 84.5)">S</text>
<text x="91.4" y="86.8" transform="rotate(90 91.4 86.8)">IMULINO MEGA</text>
</g>
<g font-size="3.4">
<text x="195.8" y="17">U1</text>
<text x="236.5" y="15.2">B1</text>
<text x="222.6" y="22.9">IZQ</text>
<text x="78.9" y="25.3">SIM1</text>
<text x="240.4" y="38.1">DER</text>
<text x="164.1" y="68.6">IRL1</text>
<text x="165" y="107.9">LCD1</text>
<text x="63.8" y="137.2">BAT1</text>
<text x="152.7" y="132.1">BAT2</text>
<text x="63.4" y="147.8">BUZ1</text>
<text x="104" y="155.7">R1</text>
<text x="43" y="160.5">Q1</text>
<text x="88.4" y="157">D1</text>
<text x="205.6" y="158.9">RV1</text>
<text x="104" y="165.8">R2</text>
<text x="83.3" y="169.7">D2</text>
<text x="139.8" y="171.7">USS1</text>
</g>
<g font-size="2.4">
<text x="175.9" y="17.4">9</text>
<text x="186.1" y="17.4">4</text>
<text x="161.4" y="22.5">5</text>
<text x="166.4" y="23.6">IN1</text>
<text x="173" y="23.5">VCC</text>
<text x="184" y="23.5">VS</text>
<text x="236.4" y="18.2">12V</text>
<text x="78.8" y="28.2">SIMULINO MEGA</text>
<text x="160.3" y="27.5">10</text>
<text x="161.4" y="25">7</text>
<text x="166.4" y="26.1">IN2</text>
<text x="166.4" y="28.6">IN3</text>
<text x="188.6" y="26.1">OUT1</text>
<text x="198.1" y="25">2</text>
<text x="222.6" y="25.8">12V</text>
<text x="160.3" y="30.1">12</text>
<text x="160.4" y="35.2">11</text>
<text x="161.4" y="32.6">6</text>
<text x="166.4" y="33.7">ENA</text>
<text x="166.4" y="31.2">IN4</text>
<text x="188.6" y="31.2">OUT2</text>
<text x="198.1" y="30.1">3</text>
<text x="198.1" y="35.2">13</text>
<text x="161.4" y="40.2">1</text>
<text x="166.4" y="36.3">ENB</text>
<text x="166.4" y="41.3">SENSA</text>
<text x="188.6" y="36.3">OUT3</text>
<text x="188.6" y="41.3">OUT4</text>
<text x="198.1" y="40.2">14</text>
<text x="240.4" y="41">12V</text>
<text x="160.3" y="42.8">15</text>
<text x="166.4" y="43.9">SENSB</text>
<text x="178" y="44.1">GND</text>
<text x="120.9" y="52.9">12</text>
<text x="120.9" y="50.4">13</text>
<text x="181" y="50.1">8</text>
<text x="195.8" y="50.4">L298</text>
<text x="120.9" y="58">10</text>
<text x="120.9" y="55.5">11</text>
<text x="120.9" y="62.8">8</text>
<text x="120.9" y="60.6">9</text>
<text x="75.7" y="70.7">A0</text>
<text x="120.9" y="70.7">6</text>
<text x="120.9" y="68.4">7</text>
<text x="164" y="71.6">IRLINK</text>
<text x="75.7" y="75.5">A2</text>
<text x="75.7" y="73">A1</text>
<text x="120.9" y="75.8">4</text>
<text x="120.9" y="73.3">5</text>
<text x="75.7" y="83.2">A5</text>
<text x="75.7" y="80.7">A4</text>
<text x="75.7" y="78.1">A3</text>
<text x="120.9" y="83.4">1</text>
<text x="120.9" y="80.9">2</text>
<text x="120.9" y="78.3">3</text>
<text x="75.7" y="88.2">A7</text>
<text x="75.7" y="85.7">A6</text>
<text x="120.9" y="86">0</text>
<text x="75.7" y="95.6">A9</text>
<text x="75.7" y="93.4">A8</text>
<text x="120.9" y="95.9">16</text>
<text x="120.9" y="93.4">15</text>
<text x="120.9" y="91.1">14</text>
<text x="74.5" y="98.2">A10</text>
<text x="74.7" y="100.7">A11</text>
<text x="120.9" y="101">18</text>
<text x="120.9" y="98.4">17</text>
<text x="74.5" y="105.8">A13</text>
<text x="74.5" y="103.3">A12</text>
<text x="120.9" y="106.1">20</text>
<text x="120.9" y="103.5">19</text>
<text x="74.5" y="110.9">A15</text>
<text x="74.5" y="108.3">A14</text>
<text x="120.9" y="108.6">21</text>
<text x="164.9" y="110.9">LM016L</text>
<text x="152.6" y="135.1">5V</text>
<text x="170.9" y="133.3" transform="rotate(-90 170.9 133.3)">VSS</text>
<text x="173.4" y="133.3" transform="rotate(-90 173.4 133.3)">VDD</text>
<text x="176" y="133.3" transform="rotate(-90 176 133.3)">VEE</text>
<text x="181.1" y="133.3" transform="rotate(-90 181.1 133.3)">RS</text>
<text x="183.6" y="133.3" transform="rotate(-90 183.6 133.3)">RW</text>
<text x="186.1" y="133.3" transform="rotate(-90 186.1 133.3)">E</text>
<text x="191.2" y="133.3" transform="rotate(-90 191.2 133.3)">D0</text>
<text x="193.8" y="133.3" transform="rotate(-90 193.8 133.3)">D1</text>
<text x="196.3" y="133.3" transform="rotate(-90 196.3 133.3)">D2</text>
<text x="198.8" y="133.3" transform="rotate(-90 198.8 133.3)">D3</text>
<text x="201.4" y="133.3" transform="rotate(-90 201.4 133.3)">D4</text>
<text x="203.9" y="133.3" transform="rotate(-90 203.9 133.3)">D5</text>
<text x="206.5" y="133.3" transform="rotate(-90 206.5 133.3)">D6</text>
<text x="209" y="133.3" transform="rotate(-90 209 133.3)">D7</text>
<text x="63.7" y="140.2">5V</text>
<text x="169.8" y="138.3" transform="rotate(-90 169.8 138.3)">1</text>
<text x="172.3" y="138.3" transform="rotate(-90 172.3 138.3)">2</text>
<text x="174.9" y="138.3" transform="rotate(-90 174.9 138.3)">3</text>
<text x="180" y="138.3" transform="rotate(-90 180 138.3)">4</text>
<text x="182.5" y="138.3" transform="rotate(-90 182.5 138.3)">5</text>
<text x="185" y="138.3" transform="rotate(-90 185 138.3)">6</text>
<text x="190.1" y="138.3" transform="rotate(-90 190.1 138.3)">7</text>
<text x="192.7" y="138.3" transform="rotate(-90 192.7 138.3)">8</text>
<text x="195.2" y="138.3" transform="rotate(-90 195.2 138.3)">9</text>
<text x="197.7" y="139.4" transform="rotate(-90 197.7 139.4)">10</text>
<text x="200.3" y="139.3" transform="rotate(-90 200.3 139.3)">11</text>
<text x="202.8" y="139.5" transform="rotate(-90 202.8 139.5)">12</text>
<text x="205.3" y="139.4" transform="rotate(-90 205.3 139.4)">13</text>
<text x="207.9" y="139.4" transform="rotate(-90 207.9 139.4)">14</text>
<text x="63.3" y="158.3">BUZZER</text>
<text x="88.4" y="160">LED-GREEN</text>
<text x="104" y="160.6">220</text>
<text x="205.6" y="161.9">1k</text>
<text x="43" y="163.4">NPN</text>
<text x="83.3" y="172.7">LED</text>
<text x="87.4" y="172.7">-RED</text>
<text x="104" y="170.8">220</text>
<text x="139.8" y="174.7">ULTRASONIC</text>
</g>
<g font-size="2.4" fill="#fff">
<text x="140.6" y="180.3">SimPin</text>
<text x="164.3" y="200.8" transform="rotate(-90 164.3 200.8)">+5V</text>
<text x="166.6" y="200.6" transform="rotate(-90 166.6 200.6)">Trigger</text>
<text x="168.9" y="200.6" transform="rotate(-90 168.9 200.6)">Echo</text>
<text x="171.1" y="200.7" transform="rotate(-90 171.1 200.7)">Gnd</text>
</g>
<text font-size="2.4" fill="#008000" x="127" y="190.5">+88.8</text>
<g font-size="2.1" fill="#fff">
<text x="111" y="46.4">AREF</text>
<text x="114" y="51.5">13</text>
<text x="114" y="54">12</text>
<text x="82.9" y="59.1">5V</text>
<text x="113" y="59.1">~10</text>
<text x="113.1" y="56.6">~11</text>
<text x="114" y="61.6">~9</text>
<text x="115.1" y="63.9">8</text>
<text x="82.9" y="71.5">A0</text>
<text x="114" y="71.8">~6</text>
<text x="115.1" y="69.5">7</text>
<text x="82.9" y="74.1">A1</text>
<text x="82.9" y="76.6">A2</text>
<text x="114" y="74.3">~5</text>
<text x="115.1" y="77.1">4</text>
<text x="82.9" y="79.2">A3</text>
<text x="82.9" y="81.7">A4</text>
<text x="114" y="79.4">~3</text>
<text x="115.1" y="82">2</text>
<text x="82.9" y="84.2">A5</text>
<text x="82.9" y="86.8">A6</text>
<text x="82.9" y="89.6">A7</text>
<text x="113.5" y="87">&lt; 0</text>
<text x="113.5" y="84.5">&gt; 1</text>
<text x="82.9" y="94.4">A8</text>
<text x="114.3" y="92.1">14</text>
<text x="114.3" y="94.4">15</text>
<text x="82.9" y="99.2">A10</text>
<text x="82.9" y="96.7">A9</text>
<text x="114.3" y="96.9">16</text>
<text x="114.3" y="99.5">17</text>
<text x="82.9" y="104.3">A12</text>
<text x="82.9" y="106.8">A13</text>
<text x="83" y="102">A11</text>
<text x="114.3" y="107.1">20</text>
<text x="114.3" y="102">18</text>
<text x="114.3" y="104.6">19</text>
<text x="82.9" y="112.2">A15</text>
<text x="82.9" y="109.4">A14</text>
<text x="114.3" y="109.6">21</text>
</g>
<g font-size="1.9" fill="#fff">
<text x="88.8" y="74.9" transform="rotate(90 88.8 74.9)">ARDUINO</text>
<text x="155.8" y="179.7">blogembarcado.blogspot.com</text>
</g>
<g font-size="1.7" fill="#fff">
<text x="82.9" y="53.8">RESET</text>
<text x="86.7" y="62.3" transform="rotate(90 86.7 62.3)">POWER</text>
<text x="86.2" y="70.9" transform="rotate(90 86.2 70.9)">ANALOG IN</text>
<text x="110.3" y="68" transform="rotate(90 110.3 68)">DIGITAL (PWM~)</text>
<text x="108.2" y="90.4" transform="rotate(90 108.2 90.4)">COMMUNICATION</text>
<text x="84" y="114.8">DIGITAL</text>
</g>
<g font-size="1.6" fill="#fff">
<text x="92" y="42.2">www.arduino.cc</text>
<text x="92.2" y="43.7">blogembarcado.blogspot.com</text>
</g>
<text font-size="1.6" fill="#c00000" x="212.2" y="154.5" transform="rotate(-180 212.2 154.5)">50%</text>
<text font-size="1.5" fill="#808000" x="100.2" y="64.2" transform="rotate(90 100.2 64.2)">ATMEL</text>
<g font-size="1.4" fill="#fff">
<text x="82.9" y="64.1">GND</text>
<text x="110.9" y="86.7">RX0</text>
<text x="110.9" y="84.2">TX0</text>
<text x="111.1" y="94.1">RX3</text>
<text x="111.2" y="91.8">TX3</text>
<text x="111.1" y="99.2">RX2</text>
<text x="111.2" y="96.6">TX2</text>
<text x="111.2" y="101.7">TX1</text>
<text x="111" y="106.8">SDA</text>
<text x="111.1" y="104.2">RX1</text>
<text x="111.1" y="109.3">SCL</text>
</g>
<text font-size="1.2" fill="#808000" x="98.7" y="64.3" transform="rotate(90 98.7 64.3)">ATMEGA2560</text>
<text font-size="1.2" fill="#800000" x="156.6" y="75.4" transform="rotate(-90 156.6 75.4)">Demodulator</text>
<g font-size="1.2" fill="#fff">
<text x="83.2" y="117.6" transform="rotate(90 83.2 117.6)">53</text>
<text x="84.2" y="116.1" transform="rotate(90 84.2 116.1)">52</text>
<text x="85.2" y="117.6" transform="rotate(90 85.2 117.6)">51</text>
<text x="86.3" y="116.1" transform="rotate(90 86.3 116.1)">50</text>
<text x="87.3" y="117.6" transform="rotate(90 87.3 117.6)">49</text>
<text x="88.3" y="116.1" transform="rotate(90 88.3 116.1)">48</text>
<text x="89.3" y="117.5" transform="rotate(90 89.3 117.5)">47</text>
<text x="90.3" y="116.1" transform="rotate(90 90.3 116.1)">46</text>
<text x="91.4" y="117.5" transform="rotate(90 91.4 117.5)">45</text>
<text x="92.4" y="116.1" transform="rotate(90 92.4 116.1)">44</text>
<text x="93.3" y="117.6" transform="rotate(90 93.3 117.6)">43</text>
<text x="94.4" y="116.1" transform="rotate(90 94.4 116.1)">42</text>
<text x="95.4" y="117.6" transform="rotate(90 95.4 117.6)">41</text>
<text x="96.4" y="116.1" transform="rotate(90 96.4 116.1)">40</text>
<text x="97.5" y="117.6" transform="rotate(90 97.5 117.6)">39</text>
<text x="98.5" y="116.1" transform="rotate(90 98.5 116.1)">38</text>
<text x="99.5" y="117.5" transform="rotate(90 99.5 117.5)">37</text>
<text x="100.5" y="116.1" transform="rotate(90 100.5 116.1)">36</text>
<text x="101.5" y="117.6" transform="rotate(90 101.5 117.6)">35</text>
<text x="102.5" y="116.1" transform="rotate(90 102.5 116.1)">34</text>
<text x="103.5" y="117.6" transform="rotate(90 103.5 117.6)">33</text>
<text x="104.6" y="116.1" transform="rotate(90 104.6 116.1)">32</text>
<text x="105.6" y="117.6" transform="rotate(90 105.6 117.6)">31</text>
<text x="106.5" y="116.1" transform="rotate(90 106.5 116.1)">30</text>
<text x="107.6" y="117.6" transform="rotate(90 107.6 117.6)">29</text>
<text x="108.6" y="116.1" transform="rotate(90 108.6 116.1)">28</text>
<text x="109.6" y="117.6" transform="rotate(90 109.6 117.6)">27</text>
<text x="110.7" y="116.1" transform="rotate(90 110.7 116.1)">26</text>
<text x="111.7" y="117.6" transform="rotate(90 111.7 117.6)">25</text>
<text x="112.7" y="116.1" transform="rotate(90 112.7 116.1)">24</text>
<text x="113.7" y="117.6" transform="rotate(90 113.7 117.6)">23</text>
<text x="114.7" y="116.1" transform="rotate(90 114.7 116.1)">22</text>
</g>
</svg>
